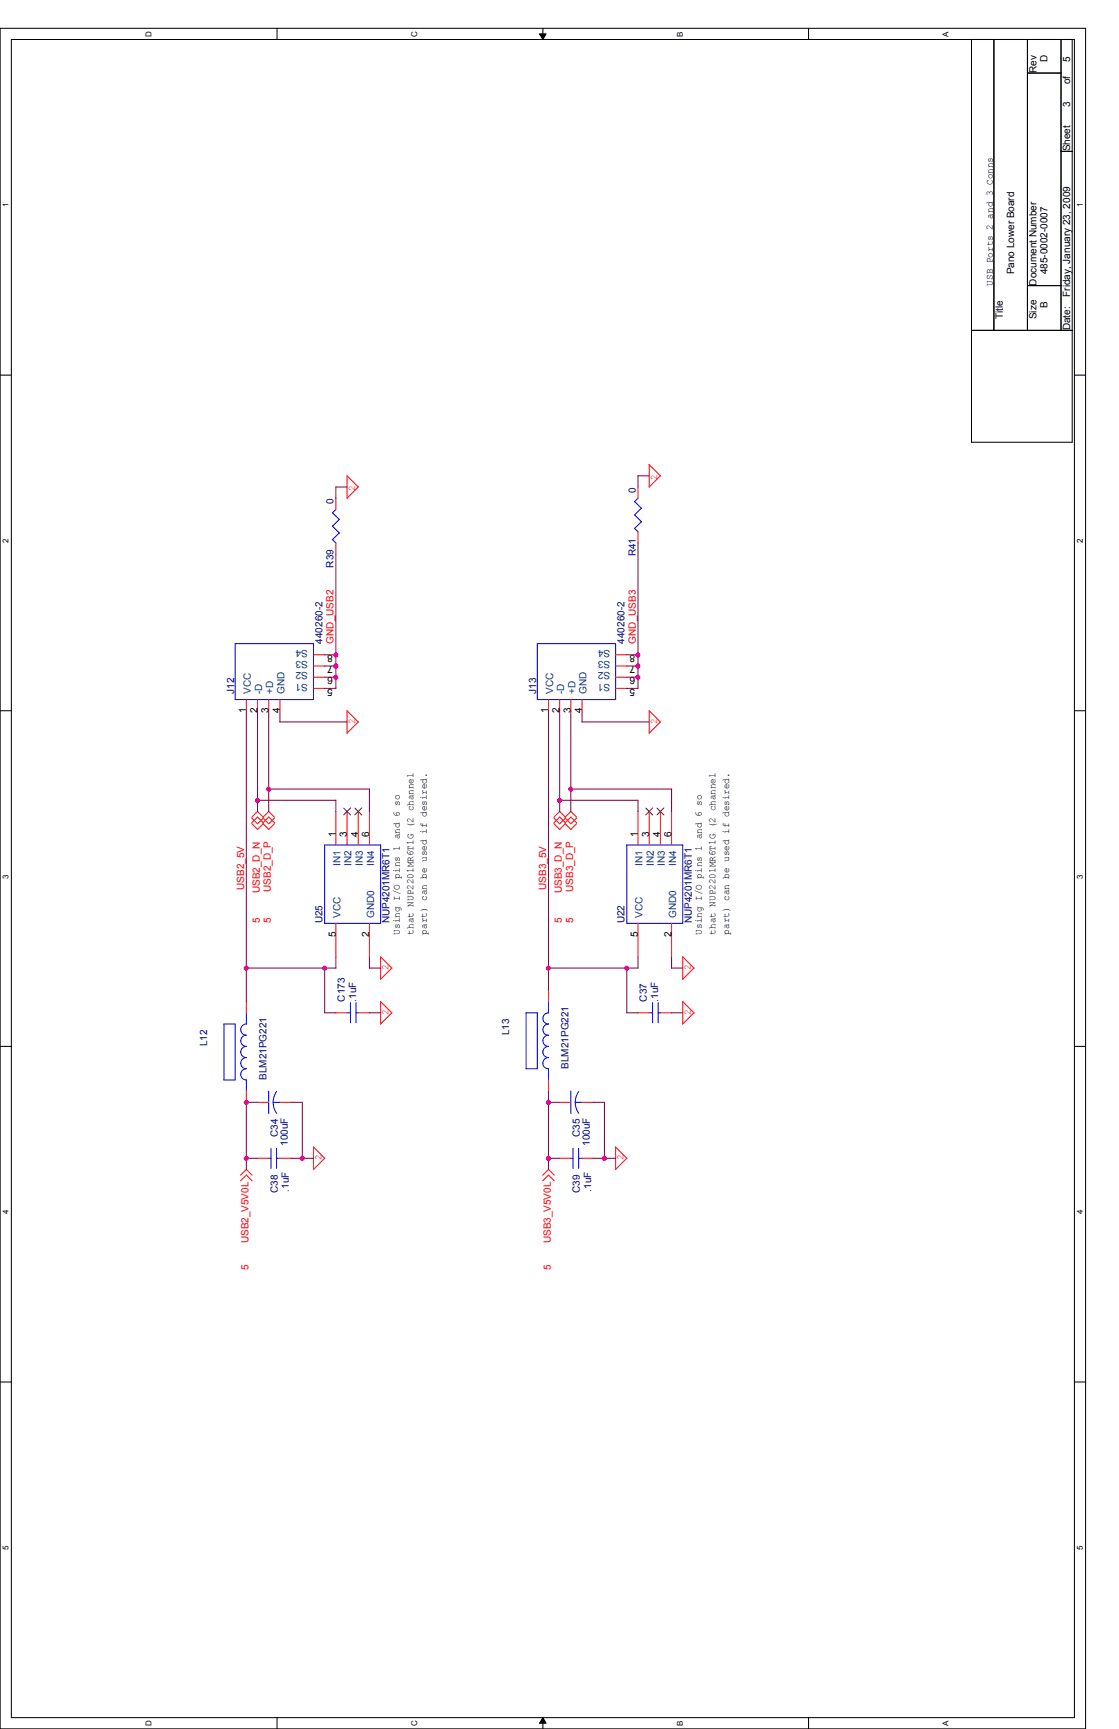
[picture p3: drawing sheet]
<svg xmlns="http://www.w3.org/2000/svg" width="279mm" height="432mm" viewBox="0 0 279 432" stroke-linecap="round" stroke-linejoin="round" font-family="sans-serif">
<path d="M0 7.1h271.1v424.7h-271.1zM2.8 9.9h265.5v419.1h-265.5z" fill="none" stroke="#000" stroke-width=".25"/>
<g fill="#fff">
<path d="M.3 386h2.3v1.1h-2.3z"/>
<path d="M268.6 386h2.2v1.1h-2.2z"/>
</g>
<path d="M0 345.1h2.8M268.3 345.1h2.8" fill="none" stroke="#000" stroke-width=".25"/>
<g fill="#fff">
<path d="M.3 302.1h2.3v1.1h-2.3z"/>
<path d="M268.6 302.1h2.2v1.1h-2.2z"/>
</g>
<path d="M0 261.3h2.8M268.3 261.3h2.8" fill="none" stroke="#000" stroke-width=".25"/>
<g fill="#fff">
<path d="M.3 218.3h2.3v1.1h-2.3z"/>
<path d="M268.6 218.3h2.2v1.1h-2.2z"/>
</g>
<path d="M0 177.5h2.8M268.3 177.5h2.8" fill="none" stroke="#000" stroke-width=".25"/>
<g fill="#fff">
<path d="M.3 134.5h2.3v1.1h-2.3z"/>
<path d="M268.6 134.5h2.2v1.1h-2.2z"/>
</g>
<path d="M0 93.7h2.8M268.3 93.7h2.8" fill="none" stroke="#000" stroke-width=".25"/>
<g fill="#fff">
<path d="M.3 50.7h2.3v1.1h-2.3z"/>
<path d="M268.6 50.7h2.2v1.1h-2.2z"/>
<path d="M36 429.6h2.2v1.4h-2.2z"/>
<path d="M36 7.7h2.2v1.4h-2.2z"/>
<path d="M102.3 429.6h2.3v1.4h-2.3z"/>
<path d="M102.3 7.7h2.3v1.4h-2.3z"/>
</g>
<path d="M69.2 7.1v2.8M69.2 429v2.8" fill="none" stroke="#000" stroke-width=".25"/>
<g fill="#fff">
<path d="M168.7 429.7h2.2v1.3h-2.2z"/>
<path d="M168.7 7.8h2.2v1.3h-2.2z"/>
</g>
<path d="M134.7 8.5h1.7l-.8 1.4zM135.6 7.1v2.8M135.6 429l.8 1.4h-1.7zM135.6 429v2.8" fill="none" stroke="#000" stroke-width=".25"/>
<path d="M134.7 8.5h1.7l-.8 1.4zM135.6 429l.8 1.4h-1.7z" fill="#000"/>
<g fill="#fff">
<path d="M235 429.7h2.3v1.3h-2.3z"/>
<path d="M235 7.8h2.3v1.3h-2.3z"/>
</g>
<path d="M201.9 7.1v2.8M242.6 9.9h25.1v100.5h-25.1zM248.2 9.9v72.6M256.5 9.9v72.6M256.5 18.2h8.4M264.9 9.9v72.6M264.9 37.8h2.8M256.5 71.3h8.4M242.6 82.5h25.1M201.9 429v2.8" fill="none" stroke="#000" stroke-width=".25"/>
<g fill="none" stroke="#f00" stroke-width=".25">
<path d="M86.6 118.8l2.9 2.8M86.7 118.8v5.7M162.1 116l2.8 2.8M162.1 116v5.7M164.9 118.8l-2.8 2.8M83.9 124.4v2.8M83.9 135.6v2.8M89.5 121.6l-2.8 2.8M159.3 121.6v2.8M159.3 132.8v2.8M61.5 174.7v2.8M64.3 174.7v2.8"/>
<path d="M67.1 174.7v2.8M69.9 174.7v2.8M78.3 171.9h2.8M78.3 169.1h2.8M78.3 166.3h2.8M78.3 163.5h2.8M86.7 177.5v5.6M86.7 177.5l2.8 2.8M136.9 174.7v2.8M139.7 174.7v2.8M142.5 174.7v2.8M145.3 174.7v2.8"/>
<path d="M153.7 171.9h2.8M153.7 169.1h2.8M153.7 166.3h2.8M153.7 163.5h2.8M162.1 177.5v5.6M162.1 177.5l2.8 2.8M89.5 180.3l-2.9 2.8M164.9 180.3l-2.8 2.8M62.9 204.1l1.4-1.5 1.4 1.5M62.9 205.5l1.4-1.5 1.4 1.5M62.9 204.3l1.4 1.4 1.4-1.4M62.9 205.7l1.4 1.4 1.4-1.4"/>
<path d="M65.7 204.1l1.4-1.5 1.4 1.5M65.7 205.5l1.4-1.5 1.4 1.5M65.7 204.3l1.4 1.4 1.4-1.4M65.7 205.7l1.4 1.4 1.4-1.4M83.9 202.6v8.4M86.7 202.6v8.4M89.5 202.6v8.4M92.2 202.6v8.4M138.3 204.1l1.4-1.5 1.5 1.5M138.3 205.5l1.4-1.5 1.5 1.5M138.3 204.3l1.4 1.4 1.5-1.4M138.3 205.7l1.4 1.4 1.5-1.4"/>
<path d="M141.1 204.1l1.4-1.5 1.5 1.5M141.1 205.5l1.4-1.5 1.5 1.5M141.1 204.3l1.4 1.4 1.5-1.4M141.1 205.7l1.4 1.4 1.5-1.4M159.3 202.6v8.4M162.1 202.6v8.4M164.9 202.6v8.4M167.7 202.6v8.4M83.9 230.6v8.4M92.2 230.6v8.4M159.3 230.6v8.4M167.7 230.6v8.4"/>
<path d="M61.5 250.1v2.8M83.9 252.9h2.8M89.5 252.9h2.7M97.8 252.9l-2.8 2.9M97.8 241.8l-2.8 2.8M97.9 241.8l-2.9-2.9v5.7M97.9 253l-2.9-2.9v5.6M136.9 247.4v2.7M159.3 252.9h2.8M164.9 252.9h2.8M173.3 252.9l-2.9 2.9M173.3 241.8l-2.9 2.8"/>
<path d="M173.3 241.8l-2.8-2.9v5.7M173.3 253l-2.8-2.9v5.6M61.5 272.5v2.8M64.3 275.3h2.8M69.9 275.3h2.8M136.9 269.7v2.8M139.7 275.3h2.8M145.3 275.3h2.8M60.1 293.5l1.4-1.4 1.4 1.4M60.1 294.9l1.4-1.4 1.4 1.4M64.3 289.3h2.8M69.9 289.3h2.8"/>
<path d="M81.1 289.3l-2.9 2.8M81.1 289.3l-2.8-2.9v5.7M135.5 293.5l1.4-1.4 1.5 1.4M135.5 294.9l1.4-1.4 1.5 1.4M139.7 289.3h2.8M145.3 289.3h2.8M156.5 289.3l-2.8 2.8v-5.7l2.8 2.9"/>
</g>
<g fill="none" stroke="#00f" stroke-width=".25">
<path d="M83 128.1l1.8 1.7M83 131.4l1.8 1.7M83 134.7l.9 .9M83.9 127.2l-.9 .9M84.7 129.7l-1.7 1.7M84.7 133.1l-1.7 1.7M158.5 128.6l1.7 1.7M158.5 132l.8 .8M159.3 124.4l-.9 .9 1.8 1.7M160.1 126.9l-1.7 1.8M160.1 130.3l-1.7 1.7M58.7 160.7h19.6v14h-19.6z"/>
<path d="M134.2 160.7h19.5v14h-19.5zM81.1 211h13.9v19.6h-13.9zM156.5 211h14v19.6h-14zM55.9 255.7h2.8v14h-2.8zM61.5 255.7a1.4 1.4 0 0 0-1.4 1.4 1.4 1.4 0 0 0 1.4 1.4 1.4 1.4 0 0 0-1.4 1.4 1.4 1.4 0 0 0 1.4 1.4 1.4 1.4 0 0 0-1.4 1.4 1.4 1.4 0 0 0 1.4 1.4 1.4 1.4 0 0 0-1.4 1.4 1.4 1.4 0 0 0 1.4 1.4 1.4 1.4 0 0 0-1.4 1.4 1.4 1.4 0 0 0 1.4 1.4M61.5 252.9v2.9M86.7 252.9h.8M87.5 250.4v5M88.9 252.9h.6M88.9 250.4v5M131.4 252.9h2.8v14h-2.8zM136.9 252.9a1.4 1.4 0 0 0-1.3 1.4 1.4 1.4 0 0 0 1.3 1.4 1.4 1.4 0 0 0-1.3 1.4 1.4 1.4 0 0 0 1.3 1.4 1.4 1.4 0 0 0-1.3 1.4 1.4 1.4 0 0 0 1.3 1.4 1.4 1.4 0 0 0-1.3 1.4 1.4 1.4 0 0 0 1.3 1.4 1.4 1.4 0 0 0-1.3 1.4 1.4 1.4 0 0 0 1.3 1.4"/>
<path d="M136.9 250.1v2.9M162.1 252.9h.9M162.9 250.4v5M164.3 252.9h.6M164.3 250.4v5M61.5 269.7v2.8M67.1 272.5v5.6M68.2 275.3l.2 1.5 .7 1.2M68.2 275.3h1.7M69.1 272.6l-.7 1.3-.2 1.4M136.9 266.9v2.8M142.5 272.5v5.6"/>
<path d="M143.6 275.3l.3 1.5 .6 1.2M143.6 275.3h1.8M144.5 272.6l-.6 1.3-.3 1.4M67.1 289.3h.6M67.6 286.8v5M69 289.3h.9M69 286.8v5M142.5 289.3h.6M143.1 286.8v5M144.4 289.3h.9M144.5 286.8v5"/>
</g>
<path d="M85.8 201.8l1.7 1.7M87.5 201.8l-1.7 1.7M88.6 201.8l1.7 1.7M90.3 201.8l-1.7 1.7M161.2 201.8l1.8 1.7M163 201.8l-1.8 1.7M164 201.8l1.8 1.7M165.8 201.8l-1.8 1.7" fill="none" stroke="#804000" stroke-width=".25"/>
<g fill="none" stroke="#800040" stroke-width=".25">
<path d="M159.3 118.8h2.8M159.3 118.8v2.9M83.9 138.4v33.6M86.7 121.6h-2.8v2.9M159.3 135.6v36.4M61.5 177.5v72.7M64.3 177.5v25.2M67.1 177.5v25.2M69.9 177.5v2.8M81 171.9h2.9M81 169.1h2.9M81 166.3h2.9"/>
<path d="M81 163.5h2.9M136.9 177.5v69.9M139.7 177.5v25.2M142.5 177.5v25.2M145.3 177.5v2.8M156.5 171.9h2.8M156.5 169.1h2.8M156.5 166.3h2.8M156.5 163.5h2.8M64.3 199.9h19.6M67.1 197.1h25.2l-.1 5.6M69.8 180.3h16.9"/>
<path d="M83.9 199.8v2.8M139.7 199.9h19.6v2.8M142.5 197.1h25.2M145.3 180.3h16.8M167.7 197.1v5.6M83.9 239v2.8M92.2 239v2.8M159.3 239v2.8M167.7 239v2.8M61.5 241.8h22.4M81 252.9h2.9M81.1 241.7v11.2"/>
<path d="M92.2 241.8h2.8M92.2 252.9h2.8M136.9 241.8h22.4M156.5 241.7v11.2h2.8M167.6 241.8h2.9M167.6 252.9h2.9M64.3 275.3h-2.8v16.8M72.6 275.3h2.9v14M136.9 275.3h2.8M136.9 272.5v19.6M148.1 275.3h2.8v14M61.5 289.3h2.8"/>
<path d="M72.6 289.3h5.7M136.9 289.3h2.8M148.1 289.3h5.6"/>
</g>
<circle cx="75.5" cy="289.3" r=".54" fill="#f0f"/>
<circle cx="75.5" cy="289.3" r=".54" fill="none" stroke="#f0f" stroke-width=".25"/>
<circle cx="61.5" cy="275.3" r=".54" fill="#f0f"/>
<circle cx="61.5" cy="275.3" r=".54" fill="none" stroke="#f0f" stroke-width=".25"/>
<circle cx="136.9" cy="289.3" r=".54" fill="#f0f"/>
<circle cx="136.9" cy="289.3" r=".54" fill="none" stroke="#f0f" stroke-width=".25"/>
<circle cx="150.9" cy="289.3" r=".54" fill="#f0f"/>
<circle cx="150.9" cy="289.3" r=".54" fill="none" stroke="#f0f" stroke-width=".25"/>
<circle cx="136.9" cy="275.3" r=".54" fill="#f0f"/>
<circle cx="136.9" cy="275.3" r=".54" fill="none" stroke="#f0f" stroke-width=".25"/>
<circle cx="159.3" cy="169.1" r=".54" fill="#f0f"/>
<circle cx="159.3" cy="169.1" r=".54" fill="none" stroke="#f0f" stroke-width=".25"/>
<circle cx="61.5" cy="289.3" r=".54" fill="#f0f"/>
<circle cx="61.5" cy="289.3" r=".54" fill="none" stroke="#f0f" stroke-width=".25"/>
<circle cx="61.5" cy="241.8" r=".54" fill="#f0f"/>
<circle cx="61.5" cy="241.8" r=".54" fill="none" stroke="#f0f" stroke-width=".25"/>
<circle cx="67.1" cy="197.1" r=".54" fill="#f0f"/>
<circle cx="67.1" cy="197.1" r=".54" fill="none" stroke="#f0f" stroke-width=".25"/>
<circle cx="139.7" cy="199.9" r=".54" fill="#f0f"/>
<circle cx="139.7" cy="199.9" r=".54" fill="none" stroke="#f0f" stroke-width=".25"/>
<circle cx="142.5" cy="197.1" r=".54" fill="#f0f"/>
<circle cx="142.5" cy="197.1" r=".54" fill="none" stroke="#f0f" stroke-width=".25"/>
<circle cx="64.3" cy="199.9" r=".54" fill="#f0f"/>
<circle cx="64.3" cy="199.9" r=".54" fill="none" stroke="#f0f" stroke-width=".25"/>
<circle cx="83.8" cy="166.4" r=".54" fill="#f0f"/>
<circle cx="83.8" cy="166.4" r=".54" fill="none" stroke="#f0f" stroke-width=".25"/>
<circle cx="83.8" cy="169.1" r=".54" fill="#f0f"/>
<circle cx="83.8" cy="169.1" r=".54" fill="none" stroke="#f0f" stroke-width=".25"/>
<circle cx="83.8" cy="163.6" r=".54" fill="#f0f"/>
<circle cx="83.8" cy="163.6" r=".54" fill="none" stroke="#f0f" stroke-width=".25"/>
<circle cx="159.3" cy="166.4" r=".54" fill="#f0f"/>
<circle cx="159.3" cy="166.4" r=".54" fill="none" stroke="#f0f" stroke-width=".25"/>
<circle cx="159.3" cy="163.6" r=".54" fill="#f0f"/>
<circle cx="159.3" cy="163.6" r=".54" fill="none" stroke="#f0f" stroke-width=".25"/>
<circle cx="156.5" cy="241.8" r=".54" fill="#f0f"/>
<circle cx="156.5" cy="241.8" r=".54" fill="none" stroke="#f0f" stroke-width=".25"/>
<circle cx="81" cy="241.8" r=".54" fill="#f0f"/>
<circle cx="81" cy="241.8" r=".54" fill="none" stroke="#f0f" stroke-width=".25"/>
<circle cx="83.8" cy="166.4" r=".54" fill="#f0f"/>
<circle cx="83.8" cy="166.4" r=".54" fill="none" stroke="#f0f" stroke-width=".25"/>
<circle cx="136.9" cy="241.8" r=".54" fill="#f0f"/>
<circle cx="136.9" cy="241.8" r=".54" fill="none" stroke="#f0f" stroke-width=".25"/>
<g font-size="2.5">
<text x="261.6" y="15.5" transform="rotate(-90 261.6 15.5)">D</text>
<text x="267.2" y="15.5" transform="rotate(-90 267.2 15.5)">5</text>
<text x="258.8" y="18.2" transform="rotate(-90 258.8 18.2)">Rev</text>
<text x="267.2" y="21" transform="rotate(-90 267.2 21)">of</text>
<text x="267.2" y="26.6" transform="rotate(-90 267.2 26.6)">3</text>
<text x="267.2" y="37.8" transform="rotate(-90 267.2 37.8)">Sheet</text>
<text x="247.9" y="71.3" transform="rotate(-90 247.9 71.3)">USB Ports 2 and 3 Conns</text>
<text x="253.2" y="68.5" transform="rotate(-90 253.2 68.5)">Pano Lower Board</text>
<text x="258.8" y="71.3" transform="rotate(-90 258.8 71.3)">Document Number</text>
<text x="261.6" y="68.5" transform="rotate(-90 261.6 68.5)">485-0002-0007</text>
<text x="261.6" y="76.9" transform="rotate(-90 261.6 76.9)">B</text>
<text x="267.2" y="74.1" transform="rotate(-90 267.2 74.1)">Friday, January 23, 2009</text>
<text x="250.4" y="79.7" transform="rotate(-90 250.4 79.7)">Title</text>
<text x="258.8" y="79.7" transform="rotate(-90 258.8 79.7)">Size</text>
<text x="267.2" y="82.5" transform="rotate(-90 267.2 82.5)">Date:</text>
<text x="83.1" y="166.4" transform="rotate(-180 83.1 166.4)">7</text>
<text x="83.1" y="163.6" transform="rotate(-180 83.1 163.6)">8</text>
<text x="158.6" y="166.4" transform="rotate(-180 158.6 166.4)">7</text>
<text x="158.6" y="163.6" transform="rotate(-180 158.6 163.6)">8</text>
<text x="83.1" y="172" transform="rotate(-180 83.1 172)">5</text>
<text x="83.1" y="169.2" transform="rotate(-180 83.1 169.2)">6</text>
<text x="158.6" y="172" transform="rotate(-180 158.6 172)">5</text>
<text x="158.6" y="169.2" transform="rotate(-180 158.6 169.2)">6</text>
<text x="61.5" y="178.1" transform="rotate(-90 61.5 178.1)">1</text>
<text x="64.3" y="178.1" transform="rotate(-90 64.3 178.1)">2</text>
<text x="67.1" y="178.1" transform="rotate(-90 67.1 178.1)">3</text>
<text x="69.8" y="178.1" transform="rotate(-90 69.8 178.1)">4</text>
<text x="136.9" y="178.1" transform="rotate(-90 136.9 178.1)">1</text>
<text x="139.7" y="178.1" transform="rotate(-90 139.7 178.1)">2</text>
<text x="142.5" y="178.1" transform="rotate(-90 142.5 178.1)">3</text>
<text x="145.3" y="178.1" transform="rotate(-90 145.3 178.1)">4</text>
<text x="83.8" y="209.1" transform="rotate(-90 83.8 209.1)">1</text>
<text x="86.6" y="209.1" transform="rotate(-90 86.6 209.1)">3</text>
<text x="89.4" y="209.1" transform="rotate(-90 89.4 209.1)">4</text>
<text x="92.2" y="209.1" transform="rotate(-90 92.2 209.1)">6</text>
<text x="159.3" y="209.1" transform="rotate(-90 159.3 209.1)">1</text>
<text x="162.1" y="209.1" transform="rotate(-90 162.1 209.1)">3</text>
<text x="164.8" y="209.1" transform="rotate(-90 164.8 209.1)">4</text>
<text x="167.6" y="209.1" transform="rotate(-90 167.6 209.1)">6</text>
<text x="83.8" y="233.9" transform="rotate(-90 83.8 233.9)">5</text>
<text x="92.2" y="233.9" transform="rotate(-90 92.2 233.9)">2</text>
<text x="99.8" y="233.4" transform="rotate(-90 99.8 233.4)">Using I/O pins 1 and 6 so</text>
<text x="103.2" y="233.4" transform="rotate(-90 103.2 233.4)">that NUP2201MR6T1G (2 channel</text>
<text x="106.6" y="233.4" transform="rotate(-90 106.6 233.4)">part) can be used if desired.</text>
<text x="159.3" y="233.9" transform="rotate(-90 159.3 233.9)">5</text>
<text x="167.6" y="233.9" transform="rotate(-90 167.6 233.9)">2</text>
<text x="175.3" y="233.4" transform="rotate(-90 175.3 233.4)">Using I/O pins 1 and 6 so</text>
<text x="178.6" y="233.4" transform="rotate(-90 178.6 233.4)">that NUP2201MR6T1G (2 channel</text>
<text x="182" y="233.4" transform="rotate(-90 182 233.4)">part) can be used if desired.</text>
</g>
<g font-size="2.5" fill="#f00">
<text x="164.1" y="119.9" transform="rotate(-90 164.1 119.9)">2</text>
<text x="88.6" y="122.7" transform="rotate(-90 88.6 122.7)">2</text>
<text x="83.3" y="160.7" transform="rotate(-90 83.3 160.7)">GND_USB2</text>
<text x="158.7" y="160.7" transform="rotate(-90 158.7 160.7)">GND_USB3</text>
<text x="88.6" y="180.8" transform="rotate(-90 88.6 180.8)">2</text>
<text x="164.1" y="180.8" transform="rotate(-90 164.1 180.8)">2</text>
<text x="61" y="222.2" transform="rotate(-90 61 222.2)">USB2_5V</text>
<text x="64.9" y="223.1" transform="rotate(-90 64.9 223.1)">USB2_D_N</text>
<text x="67.6" y="222.8" transform="rotate(-90 67.6 222.8)">USB2_D_P</text>
<text x="136.4" y="222.2" transform="rotate(-90 136.4 222.2)">USB3_5V</text>
<text x="140.3" y="223.1" transform="rotate(-90 140.3 223.1)">USB3_D_N</text>
<text x="143.1" y="222.8" transform="rotate(-90 143.1 222.8)">USB3_D_P</text>
<text x="64.9" y="230.6" transform="rotate(-90 64.9 230.6)">5</text>
<text x="67.6" y="230.6" transform="rotate(-90 67.6 230.6)">5</text>
<text x="140.3" y="230.6" transform="rotate(-90 140.3 230.6)">5</text>
<text x="143.1" y="230.6" transform="rotate(-90 143.1 230.6)">5</text>
<text x="97" y="242.3" transform="rotate(-90 97 242.3)">2</text>
<text x="172.5" y="242.3" transform="rotate(-90 172.5 242.3)">2</text>
<text x="97" y="253.5" transform="rotate(-90 97 253.5)">2</text>
<text x="172.5" y="253.5" transform="rotate(-90 172.5 253.5)">2</text>
<text x="80.3" y="289.8" transform="rotate(-90 80.3 289.8)">2</text>
<text x="155.7" y="289.8" transform="rotate(-90 155.7 289.8)">2</text>
<text x="62.1" y="310.5" transform="rotate(-90 62.1 310.5)">USB2_V5V0L</text>
<text x="137.5" y="310.5" transform="rotate(-90 137.5 310.5)">USB3_V5V0L</text>
<text x="62.1" y="317.2" transform="rotate(-90 62.1 317.2)">5</text>
<text x="137.5" y="317.2" transform="rotate(-90 137.5 317.2)">5</text>
</g>
<g font-size="2.5" fill="#000080">
<text x="83.3" y="125.8" transform="rotate(-90 83.3 125.8)">0</text>
<text x="158.7" y="123" transform="rotate(-90 158.7 123)">0</text>
<text x="83.3" y="141.7" transform="rotate(-90 83.3 141.7)">R39</text>
<text x="158.7" y="138.9" transform="rotate(-90 158.7 138.9)">R41</text>
<text x="80.5" y="160.7" transform="rotate(-90 80.5 160.7)">440260-2</text>
<text x="156" y="160.7" transform="rotate(-90 156 160.7)">440260-2</text>
<text x="58.5" y="173.3" transform="rotate(-90 58.5 173.3)">J12</text>
<text x="133.9" y="173.3" transform="rotate(-90 133.9 173.3)">J13</text>
<text x="80.5" y="230.6" transform="rotate(-90 80.5 230.6)">U25</text>
<text x="97.3" y="230.6" transform="rotate(-90 97.3 230.6)">NUP4201MR6T1</text>
<text x="156" y="230.6" transform="rotate(-90 156 230.6)">U22</text>
<text x="172.7" y="230.6" transform="rotate(-90 172.7 230.6)">NUP4201MR6T1</text>
<text x="86.1" y="250.1" transform="rotate(-90 86.1 250.1)">C173</text>
<text x="88.9" y="250.1" transform="rotate(-90 88.9 250.1)">.1uF</text>
<text x="161.5" y="250.1" transform="rotate(-90 161.5 250.1)">C37</text>
<text x="164.3" y="250.1" transform="rotate(-90 164.3 250.1)">.1uF</text>
<text x="51.7" y="261.3" transform="rotate(-90 51.7 261.3)">L12</text>
<text x="127.2" y="258.5" transform="rotate(-90 127.2 258.5)">L13</text>
<text x="66.5" y="269.7" transform="rotate(-90 66.5 269.7)">BLM21PG221</text>
<text x="142" y="266.9" transform="rotate(-90 142 266.9)">BLM21PG221</text>
<text x="69.3" y="284" transform="rotate(-90 69.3 284)">C34</text>
<text x="71.8" y="286.2" transform="rotate(-90 71.8 286.2)">100uF</text>
<text x="144.8" y="284" transform="rotate(-90 144.8 284)">C35</text>
<text x="147.3" y="286.2" transform="rotate(-90 147.3 286.2)">100uF</text>
<text x="69.3" y="297.9" transform="rotate(-90 69.3 297.9)">C38</text>
<text x="72.1" y="297.6" transform="rotate(-90 72.1 297.6)">.1uF</text>
<text x="144.8" y="297.9" transform="rotate(-90 144.8 297.9)">C39</text>
<text x="147.6" y="297.6" transform="rotate(-90 147.6 297.6)">.1uF</text>
</g>
<g font-size="2.5" fill="#004080">
<text x="76.9" y="167.9" transform="rotate(-180 76.9 167.9)">S2</text>
<text x="76.9" y="165.1" transform="rotate(-180 76.9 165.1)">S3</text>
<text x="76.9" y="162.3" transform="rotate(-180 76.9 162.3)">S4</text>
<text x="152.3" y="167.9" transform="rotate(-180 152.3 167.9)">S2</text>
<text x="152.3" y="165.1" transform="rotate(-180 152.3 165.1)">S3</text>
<text x="152.3" y="162.3" transform="rotate(-180 152.3 162.3)">S4</text>
<text x="62.7" y="173.3" transform="rotate(-90 62.7 173.3)">VCC</text>
<text x="65.4" y="173.3" transform="rotate(-90 65.4 173.3)">-D</text>
<text x="68.2" y="173.3" transform="rotate(-90 68.2 173.3)">+D</text>
<text x="71" y="173.3" transform="rotate(-90 71 173.3)">GND</text>
<text x="76.9" y="170.7" transform="rotate(-180 76.9 170.7)">S1</text>
<text x="138.1" y="173.3" transform="rotate(-90 138.1 173.3)">VCC</text>
<text x="140.9" y="173.3" transform="rotate(-90 140.9 173.3)">-D</text>
<text x="143.7" y="173.3" transform="rotate(-90 143.7 173.3)">+D</text>
<text x="146.5" y="173.3" transform="rotate(-90 146.5 173.3)">GND</text>
<text x="152.3" y="170.7" transform="rotate(-180 152.3 170.7)">S1</text>
<text x="85" y="216.3" transform="rotate(-90 85 216.3)">IN1</text>
<text x="87.8" y="216.3" transform="rotate(-90 87.8 216.3)">IN2</text>
<text x="90.6" y="216.3" transform="rotate(-90 90.6 216.3)">IN3</text>
<text x="93.4" y="216.3" transform="rotate(-90 93.4 216.3)">IN4</text>
<text x="160.4" y="216.3" transform="rotate(-90 160.4 216.3)">IN1</text>
<text x="163.2" y="216.3" transform="rotate(-90 163.2 216.3)">IN2</text>
<text x="166" y="216.3" transform="rotate(-90 166 216.3)">IN3</text>
<text x="168.8" y="216.3" transform="rotate(-90 168.8 216.3)">IN4</text>
<text x="85" y="229.2" transform="rotate(-90 85 229.2)">VCC</text>
<text x="93.4" y="229.2" transform="rotate(-90 93.4 229.2)">GND0</text>
<text x="160.4" y="229.2" transform="rotate(-90 160.4 229.2)">VCC</text>
<text x="168.8" y="229.2" transform="rotate(-90 168.8 229.2)">GND0</text>
</g>
<g font-size="2">
<text x="37.8" y="9.1" transform="rotate(-90 37.8 9.1)">D</text>
<text x="104.1" y="9.1" transform="rotate(-90 104.1 9.1)">C</text>
<text x="170.5" y="9.1" transform="rotate(-90 170.5 9.1)">B</text>
<text x="236.9" y="9.1" transform="rotate(-90 236.9 9.1)">A</text>
<text x="2.2" y="51.8" transform="rotate(-90 2.2 51.8)">1</text>
<text x="270.4" y="51.8" transform="rotate(-90 270.4 51.8)">1</text>
<text x="2.2" y="135.6" transform="rotate(-90 2.2 135.6)">2</text>
<text x="270.4" y="135.6" transform="rotate(-90 270.4 135.6)">2</text>
<text x="2.2" y="219.4" transform="rotate(-90 2.2 219.4)">3</text>
<text x="270.4" y="219.4" transform="rotate(-90 270.4 219.4)">3</text>
<text x="2.2" y="303.2" transform="rotate(-90 2.2 303.2)">4</text>
<text x="270.4" y="303.2" transform="rotate(-90 270.4 303.2)">4</text>
<text x="2.2" y="387.1" transform="rotate(-90 2.2 387.1)">5</text>
<text x="270.4" y="387.1" transform="rotate(-90 270.4 387.1)">5</text>
<text x="37.8" y="431" transform="rotate(-90 37.8 431)">D</text>
<text x="104.1" y="431" transform="rotate(-90 104.1 431)">C</text>
<text x="170.5" y="431" transform="rotate(-90 170.5 431)">B</text>
<text x="236.9" y="431" transform="rotate(-90 236.9 431)">A</text>
</g>
</svg>
